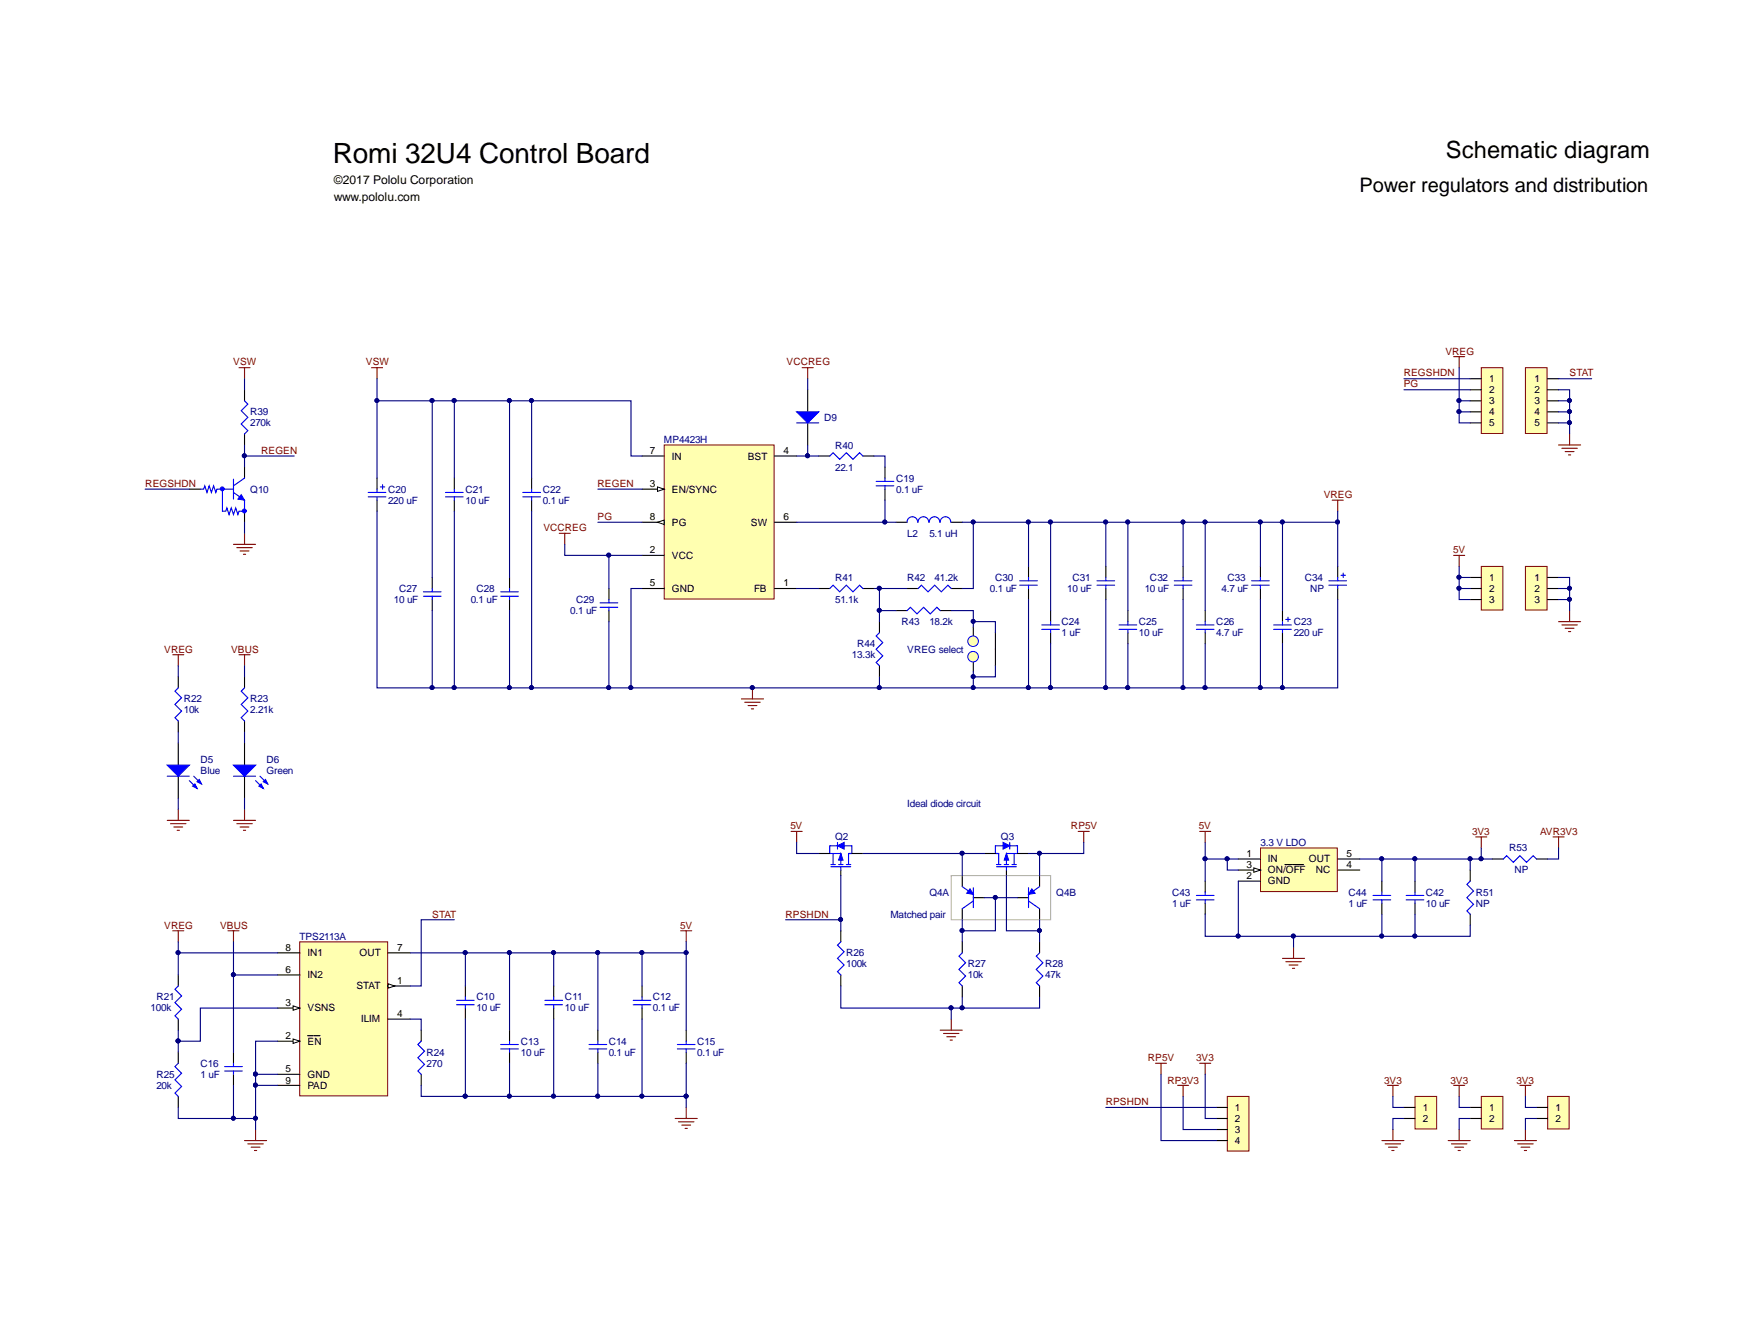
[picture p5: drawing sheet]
<svg xmlns="http://www.w3.org/2000/svg" width="279mm" height="216mm" viewBox="0 0 279 216" stroke-linecap="round" stroke-linejoin="round" font-family="sans-serif">
<path d="M197.2 176.1h3.5v8.8h-3.5z" fill="#ffffb0" stroke="#800000" stroke-width=".16"/>
<path d="M195.4 177.9h1.8M195.4 179.7h1.8M195.4 181.4h1.8M195.4 183.2h1.8" fill="none" stroke="#000" stroke-width=".18"/>
<path d="M185.7 170.8h1.7M186.5 170.8v1.8M189.2 174.4h1.8M190.1 174.4v1.7M192.7 170.8h1.8M193.6 170.8v1.8" fill="none" stroke="#800000" stroke-width=".18"/>
<path d="M248.7 176.1h3.4v5.3h-3.4z" fill="#ffffb0" stroke="#800000" stroke-width=".16"/>
<path d="M246.9 177.9h1.7M246.9 179.7h1.7" fill="none" stroke="#000" stroke-width=".18"/>
<path d="M243.3 183.2h3.6M243.8 183.8h2.5M244.4 184.3h1.4M244.9 184.8h.4M245.1 181.4v1.8" fill="none" stroke="#800000" stroke-width=".18"/>
<path d="M227.3 176.1h3.5v5.3h-3.5z" fill="#ffffb0" stroke="#800000" stroke-width=".16"/>
<path d="M225.6 177.9h1.7M225.6 179.7h1.7" fill="none" stroke="#000" stroke-width=".18"/>
<path d="M222.9 174.4h1.8M223.8 174.4v1.7M244.2 174.4h1.8M245.1 174.4v1.7M222 183.2h3.6M222.6 183.8h2.4M223.1 184.3h1.4M223.6 184.8h.4M223.8 181.4v1.8" fill="none" stroke="#800000" stroke-width=".18"/>
<path d="M238 176.1h3.5v5.3h-3.5z" fill="#ffffb0" stroke="#800000" stroke-width=".16"/>
<path d="M103.2 158.4v1.8M103.2 161.9v1.8M110.3 165.5v1.8M110.3 169v1.8M236.2 177.9h1.8M236.2 179.7h1.8" fill="none" stroke="#000" stroke-width=".18"/>
<g fill="none" stroke="#800000" stroke-width=".18">
<path d="M27.8 149.5h1.7M28.6 149.5v1.8M36.6 149.5h1.8M37.5 149.5v1.8M109.4 149.5h1.7M110.3 149.5v1.8M108.5 179.7h3.5M110.3 177.9v1.8M233.6 174.4h1.7M234.4 174.4v1.7M39.3 183.2h3.5M39.8 183.8h2.5"/>
<path d="M40.4 184.3h1.4M40.9 184.8h.3M41.1 181.4v1.8M109 180.2h2.5M109.5 180.7h1.5M110.1 181.3h.3M232.7 183.2h3.5M233.2 183.8h2.5M233.7 184.3h1.5M234.3 184.8h.3M234.4 181.4v1.8"/>
</g>
<path d="M101.7 160.7h2.9M101.7 161.4h2.9M103.2 160.2v.5M103.2 161.4v.5M108.8 167.8h2.9M108.8 168.5h2.9M110.3 167.3v.5M110.3 168.5v.5" fill="none" stroke="#00f" stroke-width=".18"/>
<path d="M48.2 151.3h14.1v24.7h-14.1z" fill="#ffffb0" stroke="#800000" stroke-width=".16"/>
<path d="M62.4 158.4h3.5" fill="none" stroke="#000" stroke-width=".18"/>
<path d="M62.4 158l1 .4-1 .3z" fill="#fff"/>
<path d="M62.4 158l1 .4-1 .3z" fill="none" stroke="#000" stroke-width=".16"/>
<path d="M44.6 167.3h3.6" fill="none" stroke="#000" stroke-width=".18"/>
<path d="M47.1 166.9l1.1 .4-1.1 .3z" fill="#fff"/>
<path d="M47.1 166.9l1.1 .4-1.1 .3z" fill="none" stroke="#000" stroke-width=".16"/>
<path d="M44.6 161.9h3.6M49.4 166.4h.9M50.4 166.4h1" fill="none" stroke="#000" stroke-width=".18"/>
<path d="M47.1 161.6l1.1 .3-1.1 .4z" fill="#fff"/>
<path d="M47.1 161.6l1.1 .3-1.1 .4z" fill="none" stroke="#000" stroke-width=".16"/>
<g fill="none" stroke="#000" stroke-width=".18">
<path d="M28.6 119.4v3.5M28.6 124.7v3.5M28.6 156.6v1.8M44.6 156.6h3.6M44.6 153.1h3.6M62.4 153.1h3.5M74.8 158.4v1.8M89 158.4v1.8M28.6 163.7v1.8M28.6 169v1.8M28.6 176.1v1.8M37.5 169v1.8"/>
<path d="M37.5 172.6v1.8M44.6 172.6h3.6M44.6 174.4h3.6M62.4 163.7h3.5M67.7 165.5v1.8M67.7 172.6v1.8M74.8 161.9v1.8M81.9 165.5v1.8M81.9 169v1.8M89 161.9v1.8M96.1 165.5v1.8M96.1 169v1.8"/>
</g>
<g fill="none" stroke="#00f" stroke-width=".18">
<path d="M28.6 158.4l-.5 .5 1.1 1.1-1.1 1.1 1.1 1-1.1 1.1 .5 .5M28.6 170.8l-.5 .5 1.1 1.1-1.1 1.1 1.1 1-1.1 1.1 .5 .5M36.1 171.3h2.8M36.1 172h2.8M37.5 170.8v.5M37.5 172v.6M67.7 167.3l-.6 .5 1.1 1.1-1.1 1 1.1 1.1-1.1 1 .6 .6M73.4 160.7h2.8M73.4 161.4h2.8M74.8 160.2v.5M74.8 161.4v.5M80.4 167.8h2.9"/>
<path d="M80.4 168.5h2.9M81.9 167.3v.5M81.9 168.5v.5M87.5 160.7h2.9M87.5 161.4h2.9M89 160.2v.5M89 161.4v.5M94.6 167.8h2.9M94.6 168.5h2.9M96.1 167.3v.5M96.1 168.5v.5"/>
</g>
<path d="M26.9 122.9h3.5l-1.8 1.8z" fill="#00f"/>
<path d="M26.9 122.9h3.5l-1.8 1.8zM30.4 125.4l1.3 1.2M31.1 124.7l1.3 1.2" fill="none" stroke="#00f" stroke-width=".18"/>
<path d="M30.9 126.3l.4-.4 .4 .7z" fill="#00f"/>
<path d="M30.9 126.3l.4-.4 .4 .7z" fill="none" stroke="#00f" stroke-width=".18"/>
<path d="M31.7 125.6l.3-.4 .4 .7z" fill="#00f"/>
<path d="M28.6 110.5l-.5 .5 1.1 1.1-1.1 1.1 1.1 1-1.1 1.1 .5 .5M26.9 124.7h3.5M31.7 125.6l.3-.4 .4 .7z" fill="none" stroke="#00f" stroke-width=".18"/>
<path d="M28.6 108.7v1.8M28.6 115.8v1.8M39.3 119.4v3.5M39.3 124.7v3.5" fill="none" stroke="#000" stroke-width=".18"/>
<path d="M26.9 131.8h3.5M27.4 132.3h2.5M27.9 132.8h1.5M28.5 133.4h.3M28.6 130v1.8" fill="none" stroke="#800000" stroke-width=".18"/>
<path d="M37.5 122.9h3.6l-1.8 1.8z" fill="#00f"/>
<path d="M37.5 122.9h3.6l-1.8 1.8zM41.1 125.4l1.2 1.2M41.8 124.7l1.2 1.2" fill="none" stroke="#00f" stroke-width=".18"/>
<path d="M41.6 126.3l.3-.4 .4 .7z" fill="#00f"/>
<path d="M41.6 126.3l.3-.4 .4 .7z" fill="none" stroke="#00f" stroke-width=".18"/>
<path d="M42.3 125.6l.4-.4 .3 .7z" fill="#00f"/>
<path d="M39.3 110.5l-.5 .5 1 1.1-1 1.1 1 1-1 1.1 .5 .5M37.5 124.7h3.6M42.3 125.6l.4-.4 .3 .7zM154.6 142.4l1.8 1.3M156.4 144.7l-1.8 1.3M156.4 142.6v3.2" fill="none" stroke="#00f" stroke-width=".18"/>
<path d="M39.3 108.7v1.8M39.3 115.8v1.8M154.6 140.7v1.7M154.6 146v1.7M156.4 144.2h1.8" fill="none" stroke="#000" stroke-width=".18"/>
<path d="M27.8 105.2h1.7M28.6 105.2v1.8M38.4 105.2h1.8M39.3 105.2v1.8M37.5 131.8h3.6M38 132.3h2.5M38.6 132.8h1.4M39.1 133.4h.4M39.3 130v1.8" fill="none" stroke="#800000" stroke-width=".18"/>
<path d="M155.8 142.8l.6 .9-1.1-.2z" fill="#00f"/>
<path d="M155.8 142.8l.6 .9-1.1-.2z" fill="none" stroke="#00f" stroke-width=".16"/>
<path d="M163.5 144.2h1.8M167 140.7v1.7M167 146v1.7" fill="none" stroke="#000" stroke-width=".18"/>
<path d="M165.3 144.7l1.7 1.3M165.3 142.6v3.2M167 142.4l-1.7 1.3" fill="none" stroke="#00f" stroke-width=".18"/>
<path d="M165.8 142.8l.5 .7-1 .2z" fill="#00f"/>
<path d="M165.8 142.8l.5 .7-1 .2z" fill="none" stroke="#00f" stroke-width=".16"/>
<path d="M161.7 139.8v.9" fill="none" stroke="#000" stroke-width=".18"/>
<path d="M160.1 139.2h3.2M160.1 138.9h.7M160.5 137.1v1.8M161.3 138.9h.8M161.7 139.2v.6M162.6 138.9h.7M162.9 137.1v1.8M163.5 137.1h-1.8v1.8" fill="none" stroke="#00f" stroke-width=".18"/>
<path d="M161.7 137.1l.4 1.1h-.8z" fill="#00f"/>
<path d="M161.7 137.1l.4 1.1h-.8z" fill="none" stroke="#00f" stroke-width=".16"/>
<path d="M159.9 137.1h.6" fill="none" stroke="#00f" stroke-width=".18"/>
<path d="M161.2 135.3l1 .6-1 .5z" fill="#00f"/>
<g fill="none" stroke="#00f" stroke-width=".18">
<path d="M133.3 137.1h1.8v1.8M133.5 139.2h3.2M133.5 138.9h.7M133.8 137.1v1.8M134.7 138.9h.7M135.1 139.2v.6M136 138.9h.7M136.3 137.1v1.8M161.2 135.3l1 .6-1 .5zM161.2 135.9h-1.3v1.2M162.2 135.9h1.3v1.2M162.2 135.3v1.1"/>
<path d="M154.6 153.1l-.5 .5 1 1.1-1 1 1 1.1-1 1.1 .5 .5M167 153.1l-.5 .5 1.1 1.1-1.1 1 1.1 1.1-1.1 1.1 .5 .5"/>
</g>
<path d="M135.1 139.8v.9M158.2 137.1h1.7M163.5 137.1h1.8M154.6 151.3v1.8M154.6 158.4v1.8M167 151.3v1.8M167 158.4v1.8" fill="none" stroke="#000" stroke-width=".18"/>
<path d="M127.1 133.6h1.8M128 133.6v1.7M173.2 133.6h1.8M174.1 133.6v1.7M151.1 165.5h3.5M151.6 166h2.5M152.1 166.5h1.4M152.7 167.1h.3M152.8 163.7v1.8" fill="none" stroke="#800000" stroke-width=".18"/>
<path d="M135.1 137.1l.3 1.1h-.7z" fill="#00f"/>
<path d="M135.1 137.1l.3 1.1h-.7z" fill="none" stroke="#00f" stroke-width=".16"/>
<path d="M136.3 137.1h.6" fill="none" stroke="#00f" stroke-width=".18"/>
<path d="M134.6 135.9l1-.6v1.1z" fill="#00f"/>
<path d="M134.6 135.9l1-.6v1.1zM134.6 135.9h-1.3v1.2M134.6 135.3v1.1M135.6 135.9h1.3v1.2M135.1 151.3l-.5 .5 1 1.1-1 1.1 1 1-1 1.1 .5 .5" fill="none" stroke="#00f" stroke-width=".18"/>
<path d="M131.5 137.1h1.8M136.9 137.1h1.7M135.1 149.5v1.8M135.1 156.6v1.8" fill="none" stroke="#000" stroke-width=".18"/>
<path d="M238 91h3.5v7h-3.5z" fill="#ffffb0" stroke="#800000" stroke-width=".16"/>
<path d="M236.2 92.8h1.8M236.2 94.5h1.8M236.2 96.3h1.8" fill="none" stroke="#000" stroke-width=".18"/>
<path d="M245.1 91h3.5v7h-3.5z" fill="#ffffb0" stroke="#800000" stroke-width=".16"/>
<path d="M248.6 92.8h1.8M248.6 94.5h1.8M248.6 96.3h1.8" fill="none" stroke="#000" stroke-width=".18"/>
<path d="M233.6 89.2h1.7M234.4 89.2v1.8M250.4 99.9h3.6M252.2 98.1v1.8M250.9 100.4h2.5M251.5 100.9h1.4M252 101.5h.4" fill="none" stroke="#800000" stroke-width=".18"/>
<path d="M202.5 136.2h12.4v7h-12.4z" fill="#ffffb0" stroke="#800000" stroke-width=".16"/>
<path d="M199 138h3.5M199 139.8h3.5" fill="none" stroke="#000" stroke-width=".18"/>
<path d="M201.4 139.4l1.1 .4-1.1 .3z" fill="#fff"/>
<path d="M201.4 139.4l1.1 .4-1.1 .3z" fill="none" stroke="#000" stroke-width=".16"/>
<g fill="none" stroke="#000" stroke-width=".18">
<path d="M206.4 138.9h1.1M207.7 138.9h.8M208.6 138.9h.8M214.9 138h3.6M214.9 139.8h3.6M236.2 139.8v1.7M239.8 138h1.7M246.9 138h1.7M193.6 141.5v1.8M193.6 145.1v1.8M199 141.5h3.5M222 141.5v1.8"/>
<path d="M222 145.1v1.8M227.3 141.5v1.8M227.3 145.1v1.8M236.2 146.9v1.7"/>
</g>
<g fill="none" stroke="#800000" stroke-width=".18">
<path d="M233.6 57.3h1.7M234.4 57.3v1.8M250.4 71.5h3.6M250.9 72h2.5M251.5 72.5h1.4M252 73.1h.4M252.2 69.7v1.8M192.7 133.6h1.8M193.6 133.6v1.7M237.1 134.4h1.8M238 134.4v1.8M249.5 134.4h1.8"/>
<path d="M250.4 134.4v1.8M206.1 154h3.5M206.6 154.5h2.5M207.1 155h1.4M207.7 155.6h.3M207.8 152.2v1.8"/>
</g>
<g fill="none" stroke="#00f" stroke-width=".18">
<path d="M241.5 138l.6-.5 1 1 1.1-1 1.1 1 1-1 .6 .5M192.2 143.8h2.9M192.2 144.6h2.9M193.6 143.3v.5M193.6 144.6v.5M220.6 143.8h2.8M220.6 144.6h2.8M222 143.3v.5M222 144.6v.5M225.9 143.8h2.9M225.9 144.6h2.9M227.3 143.3v.5"/>
<path d="M227.3 144.6v.5M236.2 141.5l-.5 .6 1 1-1 1.1 1 1.1-1 1 .5 .6"/>
</g>
<path d="M238 59.1h3.5v10.5h-3.5z" fill="#ffffb0" stroke="#800000" stroke-width=".16"/>
<path d="M236.2 60.8h1.8M236.2 62.6h1.8M236.2 66.2h1.8M236.2 64.4h1.8M236.2 67.9h1.8" fill="none" stroke="#000" stroke-width=".18"/>
<path d="M152.8 140.7h16v7h-16z" fill="none" stroke="#b0b0b0" stroke-width=".18"/>
<path d="M245.1 59.1h3.5v10.5h-3.5z" fill="#ffffb0" stroke="#800000" stroke-width=".16"/>
<path d="M30.4 78.6h1.8M39.3 62.6v1.8M39.3 69.7v1.8M39.3 75v1.8M248.6 60.8h1.8M248.6 62.6h1.8M248.6 66.2h1.8M248.6 64.4h1.8M248.6 67.9h1.8M39.3 82.1v1.8" fill="none" stroke="#000" stroke-width=".18"/>
<path d="M38.4 59.1h1.8M39.3 59.1v1.7M37.5 87.4h3.6M38 88h2.5M38.6 88.5h1.4M39.1 89h.4M39.3 85.7v1.7" fill="none" stroke="#800000" stroke-width=".18"/>
<path d="M37.5 79.1l1.8 1.2M37.5 77v3.2M39.3 64.4l.5 .5-1 1.1 1 1-1 1.1 1 1.1-.5 .5M39.3 76.8l-1.8 1.2" fill="none" stroke="#00f" stroke-width=".18"/>
<path d="M38.8 79.5l.5 .8-1.1-.1z" fill="#00f"/>
<path d="M38.8 79.5l.5 .8-1.1-.1z" fill="none" stroke="#00f" stroke-width=".16"/>
<path d="M32.2 78.6h.5l.2-.6 .4 1.1 .3-1.1 .4 1.1 .3-1.1 .4 1.1 .2-.5h2.6M35.7 78.6v3.5h.6l.1-.5 .4 1.1 .4-1.1 .3 1.1 .4-1.1 .3 1.1 .2-.6h.9v-1.8M147.4 83.9a.85 .85 0 0 0-.8-.9 .85 .85 0 0 0-.9 .9M149.2 83.9a.85 .85 0 0 0-.8-.9 .85 .85 0 0 0-.9 .9M151 83.9a.84 .84 0 0 0-.9-.9 .84 .84 0 0 0-.8 .9M152.8 83.9a.85 .85 0 0 0-.9-.9 .85 .85 0 0 0-.8 .9" fill="none" stroke="#00f" stroke-width=".18"/>
<g fill="#00f" stroke="#00f" stroke-width=".16">
<circle cx="35.7" cy="78.5" r=".31"/>
<circle cx="39.3" cy="82.1" r=".32"/>
</g>
<path d="M144 83.9h1.7M152.8 83.9h1.8" fill="none" stroke="#000" stroke-width=".18"/>
<path d="M106.7 71.5h17.7v24.7h-17.7z" fill="#ffffb0" stroke="#800000" stroke-width=".16"/>
<path d="M103.2 78.6h3.5M124.4 73.3h3.6M103.2 89.2h3.5M124.4 83.9h3.6" fill="none" stroke="#000" stroke-width=".18"/>
<path d="M105.6 78.2l1.1 .4-1.1 .3z" fill="#fff"/>
<path d="M105.6 78.2l1.1 .4-1.1 .3z" fill="none" stroke="#000" stroke-width=".16"/>
<path d="M103.2 73.3h3.5M103.2 94.5h3.5M103.2 83.9h3.5M124.4 94.5h3.6" fill="none" stroke="#000" stroke-width=".18"/>
<path d="M105.6 83.9l1.1-.4v.8z" fill="#fff"/>
<path d="M105.6 83.9l1.1-.4v.8z" fill="none" stroke="#000" stroke-width=".16"/>
<g fill="none" stroke="#000" stroke-width=".18">
<path d="M60.6 76.8v1.8M73 76.8v1.8M129.8 62.6v3.6M129.8 67.9v3.6M131.5 73.3h1.8M138.6 73.3h1.8M142.2 75v1.8M142.2 78.6v1.7M60.6 80.3v1.8M69.4 92.8v1.7M69.4 96.3v1.8M73 80.3v1.8"/>
<path d="M97.8 94.5v1.8M97.8 98.1v1.8M131.5 94.5h1.8M138.6 94.5h1.8M141.3 99.9v1.7M145.7 94.5h1.8M152.8 94.5h1.8M177.7 91v1.8M177.7 94.5v1.8M181.2 98.1v1.8M190.1 91v1.8M190.1 94.5v1.8"/>
<path d="M193.6 98.1v1.8M202.5 91v1.8M202.5 94.5v1.8M206.1 98.1v1.8M141.3 107v1.7M181.2 101.6v1.8M193.6 101.6v1.8M206.1 101.6v1.8"/>
</g>
<g fill="none" stroke="#00f" stroke-width=".18">
<path d="M59.2 79.1h2.8M59.2 79.8h2.8M60.6 78.6v.5M60.6 79.8v.5M61.1 78.2h.7M61.5 77.9v.7M71.6 79.1h2.8M71.6 79.8h2.8M73 78.6v.5M73 79.8v.5M133.3 73.3l.5-.6 1.1 1.1 1.1-1.1 1 1.1 1.1-1.1 .5 .6M140.8 77.3h2.8"/>
<path d="M140.8 78h2.8M142.2 76.8v.5M142.2 78v.6M68 95.1h2.9M68 95.8h2.9M69.4 94.5v.6M69.4 95.8v.5M96.4 96.8h2.9M96.4 97.6h2.9M97.8 96.3v.5M97.8 97.6v.5M133.3 94.5l.5-.5 1.1 1.1 1.1-1.1 1 1.1 1.1-1.1 .5 .5"/>
<path d="M147.5 94.5l.5-.5 1.1 1.1 1.1-1.1 1 1.1 1.1-1.1 .5 .5M176.2 93.3h2.9M176.2 94h2.9M177.7 92.8v.5M177.7 94v.5M181.2 99.9v.5M188.7 93.3h2.8M188.7 94h2.8M190.1 92.8v.5M190.1 94v.5M193.6 99.9v.5M201.1 93.3h2.8"/>
<path d="M201.1 94h2.8M202.5 92.8v.5M202.5 94v.5M206.1 99.9v.5M206.6 99.5h.7M206.9 99.2v.7M141.3 101.6l-.5 .6 1 1-1 1.1 1 1.1-1 1 .5 .6M179.8 100.4h2.8M179.8 101.1h2.8M181.2 101.1v.5M192.2 100.4h2.9M192.2 101.1h2.9"/>
<path d="M193.6 101.1v.5M204.6 100.4h2.9M204.6 101.1h2.9M206.1 101.1v.5"/>
</g>
<path d="M214 80.3h1.8M214.9 80.3v1.8M119.1 112.3h3.6M119.7 112.8h2.4M120.2 113.3h1.4M120.7 113.9h.4M120.9 110.5v1.8" fill="none" stroke="#800000" stroke-width=".18"/>
<circle cx="120.9" cy="110.5" r=".31" fill="#000080" stroke="#000080" stroke-width=".16"/>
<path d="M128 66.2h3.5l-1.7 1.7z" fill="#00f"/>
<g fill="none" stroke="#00f" stroke-width=".18">
<path d="M84 79.1h2.8M84 79.8h2.8M85.4 78.6v.5M85.4 79.8v.5M128 66.2h3.5l-1.7 1.7zM128 67.9h3.5M80.4 95.1h2.9M80.4 95.8h2.9M81.9 94.5v.6M81.9 95.8v.5M163.8 93.3h2.9M163.8 94h2.9"/>
<path d="M165.3 92.8v.5M165.3 94v.5M168.8 99.9v.5M167.4 100.4h2.8M167.4 101.1h2.8M168.8 101.1v.5"/>
</g>
<path d="M59.7 59.1h1.8M60.6 59.1v1.7M128.9 59.1h1.8M129.8 59.1v1.7M89.8 85.7h1.8M90.7 85.7v1.7" fill="none" stroke="#800000" stroke-width=".18"/>
<path d="M85.4 76.8v1.8M81.9 92.8v1.7M81.9 96.3v1.8M85.4 80.3v1.8M165.3 91v1.8M165.3 94.5v1.8M168.8 98.1v1.8M156.4 100.7v1.8M156.4 106.1v1.7M168.8 101.6v1.8" fill="none" stroke="#000" stroke-width=".18"/>
<g fill="#ffffb0" stroke="#00f" stroke-width=".16">
<circle cx="156.3" cy="105.5" r=".85"/>
<circle cx="156.3" cy="103" r=".85"/>
</g>
<path d="M144 98.1h1.7M151.1 98.1h1.7M214.9 91v1.8M214.9 94.5v1.8M159.9 101.6v5.4" fill="none" stroke="#000" stroke-width=".18"/>
<path d="M145.7 98.1l.6-.5 1 1 1.1-1 1.1 1 1-1 .6 .5M213.5 93.3h2.8M213.5 94h2.8M214.9 92.8v.5M214.9 94v.5M215.5 92.4h.7M215.8 92.1v.7" fill="none" stroke="#00f" stroke-width=".18"/>
<g fill="none" stroke="#000080" stroke-width=".18">
<path d="M234.4 59.1v7.1M23.3 78.6h7.1M39.3 71.5v3.5M39.3 60.8v1.8M39.3 73.3h8M60.6 60.8v3.6M69.4 64.4v28.4M73 64.4v12.4M81.9 64.4v28.4M85.4 64.4v12.4M96.1 78.6h7.1M103.2 73.3h-1.8v-8.9h-40.8v12.4"/>
<path d="M128 73.3h3.5M129.8 60.8v1.8M129.8 71.5v1.8M140.4 73.3h1.8v1.7M225.6 62.6h10.6M225.6 60.8h10.6M234.4 64.4h1.8M236.2 66.2h-1.8v1.7h1.8M250.4 62.6h1.8v7.1M250.4 64.4h1.8M250.4 66.2h1.8M250.4 67.9h1.8"/>
<path d="M250.4 60.8h5.3M39.3 83.9v1.8M60.6 82.1v28.4h8.8M69.4 98.1v12.4h32M73 82.1v28.4M81.9 98.1v12.4M85.4 82.1v28.4M90.7 87.4v1.8h12.5M96.1 83.9h7.1M97.8 89.2v5.3M97.8 99.9v10.6M103.2 94.5h-1.8v16h39.9"/>
<path d="M128 94.5h3.5M128 83.9h14.2M140.4 94.5h5.3M141.3 94.5v5.4M141.3 98.1h2.7M142.2 80.3v3.6h1.8M152.8 98.1h3.6v2.6M154.6 83.9h1.8v10.6h-1.8M156.4 99.9h3.5v1.7M165.3 83.9v7.1M165.3 96.3v14.2M168.8 83.9v14.2"/>
<path d="M177.7 83.9v7.1M177.7 96.3v14.2M181.2 83.9v14.2M190.1 83.9v7.1M190.1 96.3v14.2M193.6 83.9v14.2M202.5 83.9v7.1M202.5 96.3v14.2M206.1 83.9v14.2M214.9 96.3v14.2h-73.6v-1.8M214.9 82.1v1.8h-58.5M214.9 83.9v7.1"/>
<path d="M234.4 91v1.8h1.8M234.4 92.8v1.7M236.2 94.5h-1.8v1.8h1.8M250.4 92.8h1.8v5.3M250.4 96.3h1.8M250.4 94.5h1.8M28.6 107v1.7M28.6 117.6v1.8M39.3 107v1.7M39.3 117.6v1.8M156.4 107.8v2.7M159.9 107v1.7h-3.5"/>
<path d="M168.8 103.4v7.1M181.2 103.4v7.1M193.6 103.4v7.1M206.1 103.4v7.1M28.6 128.2v1.8M39.3 128.2v1.8M128 135.3v1.8h3.5M138.6 137.1h16M158.2 137.1h-3.6v3.6M167 137.1v3.6M174.1 135.3v1.8h-8.8M193.6 135.3v2.7h5.4"/>
<path d="M193.6 138v3.5M197.2 138v1.8h1.8M218.5 138h19.5M222 138v3.5M227.3 138v3.5M236.2 138v1.8M238 136.2v1.8h1.8M250.4 136.2v1.8h-1.8M28.6 151.3v1.8M37.5 151.3v17.7M37.5 156.6h7.1M44.6 153.1h-16v3.5"/>
<path d="M65.9 153.1h44.4M73 147.7h-5.3v10.7h-1.8M74.8 153.1v5.3M81.9 153.1v12.4M89 153.1v5.3M96.1 153.1v12.4M103.2 153.1v5.3M110.3 151.3v14.2M126.2 147.7h8.9M135.1 158.4v3.5h17.7M135.1 140.7v8.8M154.6 147.7v3.6"/>
<path d="M158.2 144.2h1.7v5.3h-5.3M159.9 144.2h3.6M161.7 140.7v8.8h5.3M167 147.7v3.6M193.6 146.9v3.5h28.4v-3.5M199 141.5v8.9M207.8 150.4v1.8M227.3 146.9v3.5M236.2 148.6v1.8h-14.2M28.6 177.9v1.8h12.5M28.6 165.5v3.5M37.5 174.4v5.3"/>
<path d="M41.1 174.4v7M41.1 174.4h3.5M41.1 172.6v1.8M41.1 172.6h3.5M44.6 167.3h-3.5v5.3M44.6 161.9h-12.4v5.4h-3.6M65.9 163.7h1.8v1.8M67.7 174.4v1.7h7.1M74.8 176.1h35.5M74.8 163.7v12.4M81.9 170.8v5.3M89 163.7v12.4"/>
<path d="M96.1 170.8v5.3M103.2 163.7v12.4M110.3 170.8v7.1M154.6 160.2v1.7h12.4v-1.7M154.6 161.9h-1.8v1.8M177.7 177.9h17.7M186.5 172.6v10.6h8.9M190.1 176.1v5.3h5.3M193.6 172.6v7.1h1.8M223.8 176.1v1.8h1.8M225.6 179.7h-1.8v1.7M234.4 176.1v1.8h1.8"/>
<path d="M236.2 179.7h-1.8v1.7M245.1 176.1v1.8h1.8M246.9 179.7h-1.8v1.7"/>
</g>
<g fill="#000080" stroke="#000080" stroke-width=".16">
<circle cx="103.1" cy="176.1" r=".32"/>
<circle cx="103.1" cy="153" r=".32"/>
<circle cx="110.2" cy="153" r=".31"/>
<circle cx="37.5" cy="156.6" r=".31"/>
<circle cx="37.5" cy="179.6" r=".31"/>
<circle cx="28.6" cy="167.2" r=".32"/>
<circle cx="74.7" cy="153" r=".32"/>
<circle cx="110.2" cy="176.1" r=".31"/>
<circle cx="41" cy="174.3" r=".31"/>
<circle cx="74.7" cy="176.1" r=".31"/>
<circle cx="41" cy="172.5" r=".31"/>
<circle cx="96" cy="153" r=".32"/>
<circle cx="96" cy="176.1" r=".31"/>
<circle cx="41" cy="179.6" r=".31"/>
<circle cx="81.8" cy="153" r=".32"/>
<circle cx="81.8" cy="176.1" r=".31"/>
<circle cx="88.9" cy="153" r=".32"/>
<circle cx="88.9" cy="176.1" r=".31"/>
<circle cx="28.6" cy="153" r=".32"/>
<circle cx="154.6" cy="149.5" r=".31"/>
<circle cx="159.9" cy="144.2" r=".31"/>
<circle cx="154.6" cy="137.1" r=".31"/>
<circle cx="154.6" cy="161.9" r=".31"/>
<circle cx="167" cy="137.1" r=".31"/>
<circle cx="167" cy="149.5" r=".31"/>
<circle cx="152.8" cy="161.9" r=".32"/>
<circle cx="135.1" cy="147.7" r=".31"/>
<circle cx="252.2" cy="94.5" r=".31"/>
<circle cx="252.2" cy="96.3" r=".31"/>
<circle cx="234.4" cy="92.7" r=".32"/>
<circle cx="234.4" cy="94.5" r=".32"/>
<circle cx="193.6" cy="137.9" r=".32"/>
<circle cx="197.2" cy="137.9" r=".32"/>
<circle cx="207.8" cy="150.4" r=".31"/>
<circle cx="198.9" cy="150.4" r=".31"/>
<circle cx="238" cy="137.9" r=".32"/>
<circle cx="222" cy="137.9" r=".31"/>
<circle cx="222" cy="150.4" r=".31"/>
<circle cx="227.3" cy="150.4" r=".32"/>
<circle cx="227.3" cy="137.9" r=".32"/>
<circle cx="236.2" cy="137.9" r=".31"/>
<circle cx="252.2" cy="64.3" r=".31"/>
<circle cx="252.2" cy="66.1" r=".31"/>
<circle cx="252.2" cy="67.9" r=".31"/>
<circle cx="234.4" cy="66.1" r=".32"/>
<circle cx="234.4" cy="64.3" r=".32"/>
<circle cx="39.3" cy="73.2" r=".32"/>
<circle cx="141.3" cy="94.5" r=".31"/>
<circle cx="142.2" cy="83.9" r=".31"/>
<circle cx="156.4" cy="83.9" r=".31"/>
<circle cx="69.4" cy="64.3" r=".32"/>
<circle cx="73" cy="110.5" r=".32"/>
<circle cx="73" cy="64.3" r=".32"/>
<circle cx="81.8" cy="64.3" r=".31"/>
<circle cx="81.8" cy="110.5" r=".31"/>
<circle cx="60.5" cy="64.3" r=".31"/>
<circle cx="141.3" cy="98" r=".32"/>
<circle cx="156.4" cy="108.7" r=".31"/>
<circle cx="156.4" cy="110.5" r=".31"/>
<circle cx="156.4" cy="99.8" r=".31"/>
<circle cx="129.7" cy="73.2" r=".31"/>
<circle cx="101.4" cy="110.5" r=".31"/>
<circle cx="120.9" cy="110.5" r=".31"/>
<circle cx="141.3" cy="110.5" r=".32"/>
<circle cx="97.8" cy="89.2" r=".32"/>
<circle cx="97.8" cy="110.5" r=".32"/>
<circle cx="85.4" cy="110.5" r=".32"/>
<circle cx="85.4" cy="64.3" r=".32"/>
<circle cx="165.2" cy="110.5" r=".32"/>
<circle cx="165.2" cy="83.9" r=".32"/>
<circle cx="69.4" cy="110.5" r=".32"/>
<circle cx="168.8" cy="110.5" r=".32"/>
<circle cx="168.8" cy="83.9" r=".32"/>
<circle cx="177.6" cy="110.5" r=".32"/>
<circle cx="177.6" cy="83.9" r=".32"/>
<circle cx="181.2" cy="110.5" r=".31"/>
<circle cx="181.2" cy="83.9" r=".31"/>
<circle cx="190.1" cy="110.5" r=".31"/>
<circle cx="190.1" cy="83.9" r=".31"/>
<circle cx="193.6" cy="110.5" r=".32"/>
<circle cx="193.6" cy="83.9" r=".32"/>
<circle cx="202.5" cy="110.5" r=".31"/>
<circle cx="202.5" cy="83.9" r=".31"/>
<circle cx="206" cy="110.5" r=".31"/>
<circle cx="206" cy="83.9" r=".31"/>
<circle cx="214.9" cy="83.9" r=".32"/>
</g>
<text font-size="4.5" x="53.5" y="26.2">Romi 32U4 Control Board</text>
<text font-size="3.8" x="232.3" y="25.4">Schematic diagram</text>
<text font-size="3.2" x="218.4" y="30.9">Power regulators and distribution</text>
<g font-size="1.9">
<text x="53.6" y="29.6">©2017 Pololu Corporation</text>
<text x="53.6" y="32.2">www.pololu.com</text>
</g>
<g font-size="1.6" fill="#800000">
<text x="37.5" y="58.7">VSW</text>
<text x="58.8" y="58.7">VSW</text>
<text x="126.4" y="58.7">VCCREG</text>
<text x="232.2" y="57">VREG</text>
<text x="225.5" y="62.2">PG</text>
<text x="225.5" y="60.5">REGSHDN</text>
<text x="252.2" y="60.5">STAT</text>
<text x="42" y="72.9">REGEN</text>
<text x="23.3" y="78.2">REGSHDN</text>
<text x="96" y="83.6">PG</text>
<text x="96" y="78.2">REGEN</text>
<text x="212.7" y="80">VREG</text>
<text x="87.3" y="85.3">VCCREG</text>
<text x="233.5" y="88.9">5V</text>
<text x="26.4" y="104.9">VREG</text>
<text x="37.1" y="104.9">VBUS</text>
<text x="127" y="133.2">5V</text>
<text x="172.1" y="133.2">RP5V</text>
<text x="192.6" y="133.2">5V</text>
<text x="236.5" y="134.1">3V3</text>
<text x="247.5" y="134.1">AVR3V3</text>
<text x="26.4" y="149.2">VREG</text>
<text x="35.4" y="149.2">VBUS</text>
<text x="69.5" y="147.4">STAT</text>
<text x="109.3" y="149.2">5V</text>
<text x="126.2" y="147.4">RPSHDN</text>
<text x="184.4" y="170.5">RP5V</text>
<text x="192.2" y="170.5">3V3</text>
<text x="177.7" y="177.5">RPSHDN</text>
<text x="187.6" y="174.1">RP3V3</text>
<text x="222.4" y="174.1">3V3</text>
<text x="233.1" y="174.1">3V3</text>
<text x="243.6" y="174.1">3V3</text>
</g>
<g font-size="1.6">
<text x="239.2" y="61.4">1</text>
<text x="239.2" y="63.2">2</text>
<text x="239.2" y="64.9">3</text>
<text x="246.5" y="61.4">1</text>
<text x="246.5" y="63.2">2</text>
<text x="246.5" y="64.9">3</text>
<text x="239.2" y="66.7">4</text>
<text x="239.2" y="68.5">5</text>
<text x="246.5" y="66.7">4</text>
<text x="246.5" y="68.5">5</text>
<text x="104.4" y="72.9">7</text>
<text x="107.9" y="73.8">IN</text>
<text x="120.1" y="73.8">BST</text>
<text x="125.9" y="72.9">4</text>
<text x="104.4" y="78.2">3</text>
<text x="104.4" y="83.6">8</text>
<text x="107.9" y="79.2">EN/SYNC</text>
<text x="125.9" y="83.6">6</text>
<text x="104.4" y="88.9">2</text>
<text x="107.9" y="89.7">VCC</text>
<text x="107.9" y="84.5">PG</text>
<text x="120.6" y="84.5">SW</text>
<text x="104.4" y="94.2">5</text>
<text x="107.9" y="95.1">GND</text>
<text x="121.1" y="95.1">FB</text>
<text x="125.9" y="94.2">1</text>
<text x="239.2" y="93.3">1</text>
<text x="239.2" y="95.1">2</text>
<text x="246.5" y="93.3">1</text>
<text x="246.5" y="95.1">2</text>
<text x="239.2" y="96.8">3</text>
<text x="246.5" y="96.8">3</text>
<text x="200.2" y="137.7">1</text>
<text x="216.3" y="137.7">5</text>
<text x="200.2" y="139.5">3</text>
<text x="200.2" y="141.2">2</text>
<text x="203.7" y="138.5">IN</text>
<text x="203.7" y="140.3">ON/OFF</text>
<text x="203.7" y="142.1">GND</text>
<text x="210.3" y="138.5">OUT</text>
<text x="211.4" y="140.3">NC</text>
<text x="216.3" y="139.5">4</text>
<text x="45.9" y="152.7">8</text>
<text x="49.4" y="153.6">IN1</text>
<text x="57.8" y="153.6">OUT</text>
<text x="63.8" y="152.7">7</text>
<text x="45.9" y="161.6">3</text>
<text x="45.9" y="156.3">6</text>
<text x="49.4" y="157.1">IN2</text>
<text x="57.3" y="158.9">STAT</text>
<text x="63.8" y="158.1">1</text>
<text x="45.9" y="166.9">2</text>
<text x="49.4" y="167.8">EN</text>
<text x="49.4" y="162.5">VSNS</text>
<text x="58" y="164.2">ILIM</text>
<text x="63.8" y="163.4">4</text>
<text x="45.9" y="172.3">5</text>
<text x="49.4" y="173.1">GND</text>
<text x="45.9" y="174.1">9</text>
<text x="49.4" y="174.9">PAD</text>
<text x="198.4" y="178.5">1</text>
<text x="228.6" y="178.5">1</text>
<text x="239.2" y="178.5">1</text>
<text x="249.9" y="178.5">1</text>
<text x="198.4" y="180.2">2</text>
<text x="198.4" y="182">3</text>
<text x="198.4" y="183.8">4</text>
<text x="228.6" y="180.2">2</text>
<text x="239.2" y="180.2">2</text>
<text x="249.9" y="180.2">2</text>
</g>
<g font-size="1.6" fill="#000080">
<text x="40.2" y="68.5">270k</text>
<text x="40.2" y="66.7">R39</text>
<text x="106.7" y="71.1">MP4423H</text>
<text x="132.4" y="67.6">D9</text>
<text x="134.2" y="75.6">22.1</text>
<text x="134.2" y="72.1">R40</text>
<text x="144" y="77.4">C19</text>
<text x="40.2" y="79.2">Q10</text>
<text x="62.3" y="80.9">220 uF</text>
<text x="62.3" y="79.2">C20</text>
<text x="74.8" y="80.9">10 uF</text>
<text x="74.8" y="79.2">C21</text>
<text x="87.2" y="80.9">0.1 uF</text>
<text x="87.2" y="79.2">C22</text>
<text x="144" y="79.2">0.1 uF</text>
<text x="145.8" y="86.3">L2</text>
<text x="149.3" y="86.3">5.1 uH</text>
<text x="64.1" y="95.1">C27</text>
<text x="76.6" y="95.1">C28</text>
<text x="134.2" y="93.3">R41</text>
<text x="145.8" y="93.3">R42</text>
<text x="150.2" y="93.3">41.2k</text>
<text x="159" y="95.1">0.1 uF</text>
<text x="159.9" y="93.3">C30</text>
<text x="171.5" y="95.1">10 uF</text>
<text x="172.3" y="93.3">C31</text>
<text x="183.9" y="95.1">10 uF</text>
<text x="184.8" y="93.3">C32</text>
<text x="196.3" y="95.1">4.7 uF</text>
<text x="197.2" y="93.3">C33</text>
<text x="209.6" y="93.3">C34</text>
<text x="210.5" y="95.1">NP</text>
<text x="63.3" y="96.8">10 uF</text>
<text x="75.6" y="96.8">0.1 uF</text>
<text x="91.6" y="98.6">0.1 uF</text>
<text x="92.6" y="96.8">C29</text>
<text x="134.2" y="96.8">51.1k</text>
<text x="144.8" y="100.4">R43</text>
<text x="149.3" y="100.4">18.2k</text>
<text x="170.6" y="100.4">C24</text>
<text x="183" y="100.4">C25</text>
<text x="195.4" y="100.4">C26</text>
<text x="207.9" y="100.4">C23</text>
<text x="136.9" y="105.7">13.3k</text>
<text x="137.7" y="103.9">R44</text>
<text x="145.8" y="104.9">VREG select</text>
<text x="170.6" y="102.2">1 uF</text>
<text x="183" y="102.2">10 uF</text>
<text x="195.4" y="102.2">4.7 uF</text>
<text x="207.9" y="102.2">220 uF</text>
<text x="29.5" y="112.8">R22</text>
<text x="40.2" y="112.8">R23</text>
<text x="29.5" y="114.6">10k</text>
<text x="40.2" y="114.6">2.21k</text>
<text x="32.2" y="122.5">D5</text>
<text x="32.2" y="124.3">Blue</text>
<text x="42.8" y="122.5">D6</text>
<text x="42.8" y="124.3">Green</text>
<text x="145.8" y="129.7">Ideal diode circuit</text>
<text x="134.2" y="135">Q2</text>
<text x="160.8" y="135">Q3</text>
<text x="202.5" y="135.9">3.3 V LDO</text>
<text x="242.5" y="136.8">R53</text>
<text x="149.3" y="143.9">Q4A</text>
<text x="169.7" y="143.9">Q4B</text>
<text x="188.3" y="143.9">C43</text>
<text x="216.7" y="143.9">C44</text>
<text x="229.1" y="143.9">C42</text>
<text x="237.1" y="143.9">R51</text>
<text x="243.3" y="140.3">NP</text>
<text x="143.1" y="147.4">Matched pair</text>
<text x="188.3" y="145.6">1 uF</text>
<text x="216.7" y="145.6">1 uF</text>
<text x="229.1" y="145.6">10 uF</text>
<text x="237.1" y="145.6">NP</text>
<text x="48.1" y="151">TPS2113A</text>
<text x="136" y="155.4">100k</text>
<text x="136" y="153.6">R26</text>
<text x="155.5" y="155.4">R27</text>
<text x="167.9" y="155.4">R28</text>
<text x="25.1" y="160.7">R21</text>
<text x="76.6" y="160.7">C10</text>
<text x="90.8" y="160.7">C11</text>
<text x="104.9" y="160.7">C12</text>
<text x="155.5" y="157.1">10k</text>
<text x="167.9" y="157.1">47k</text>
<text x="24.2" y="162.5">100k</text>
<text x="76.6" y="162.5">10 uF</text>
<text x="83.7" y="167.8">C13</text>
<text x="90.8" y="162.5">10 uF</text>
<text x="97.8" y="167.8">C14</text>
<text x="104.9" y="162.5">0.1 uF</text>
<text x="112" y="167.8">C15</text>
<text x="25.1" y="173.1">R25</text>
<text x="32.2" y="173.1">1 uF</text>
<text x="32.2" y="171.3">C16</text>
<text x="68.5" y="171.3">270</text>
<text x="68.5" y="169.6">R24</text>
<text x="83.7" y="169.6">10 uF</text>
<text x="97.8" y="169.6">0.1 uF</text>
<text x="112" y="169.6">0.1 uF</text>
<text x="25.1" y="174.9">20k</text>
</g>
</svg>
